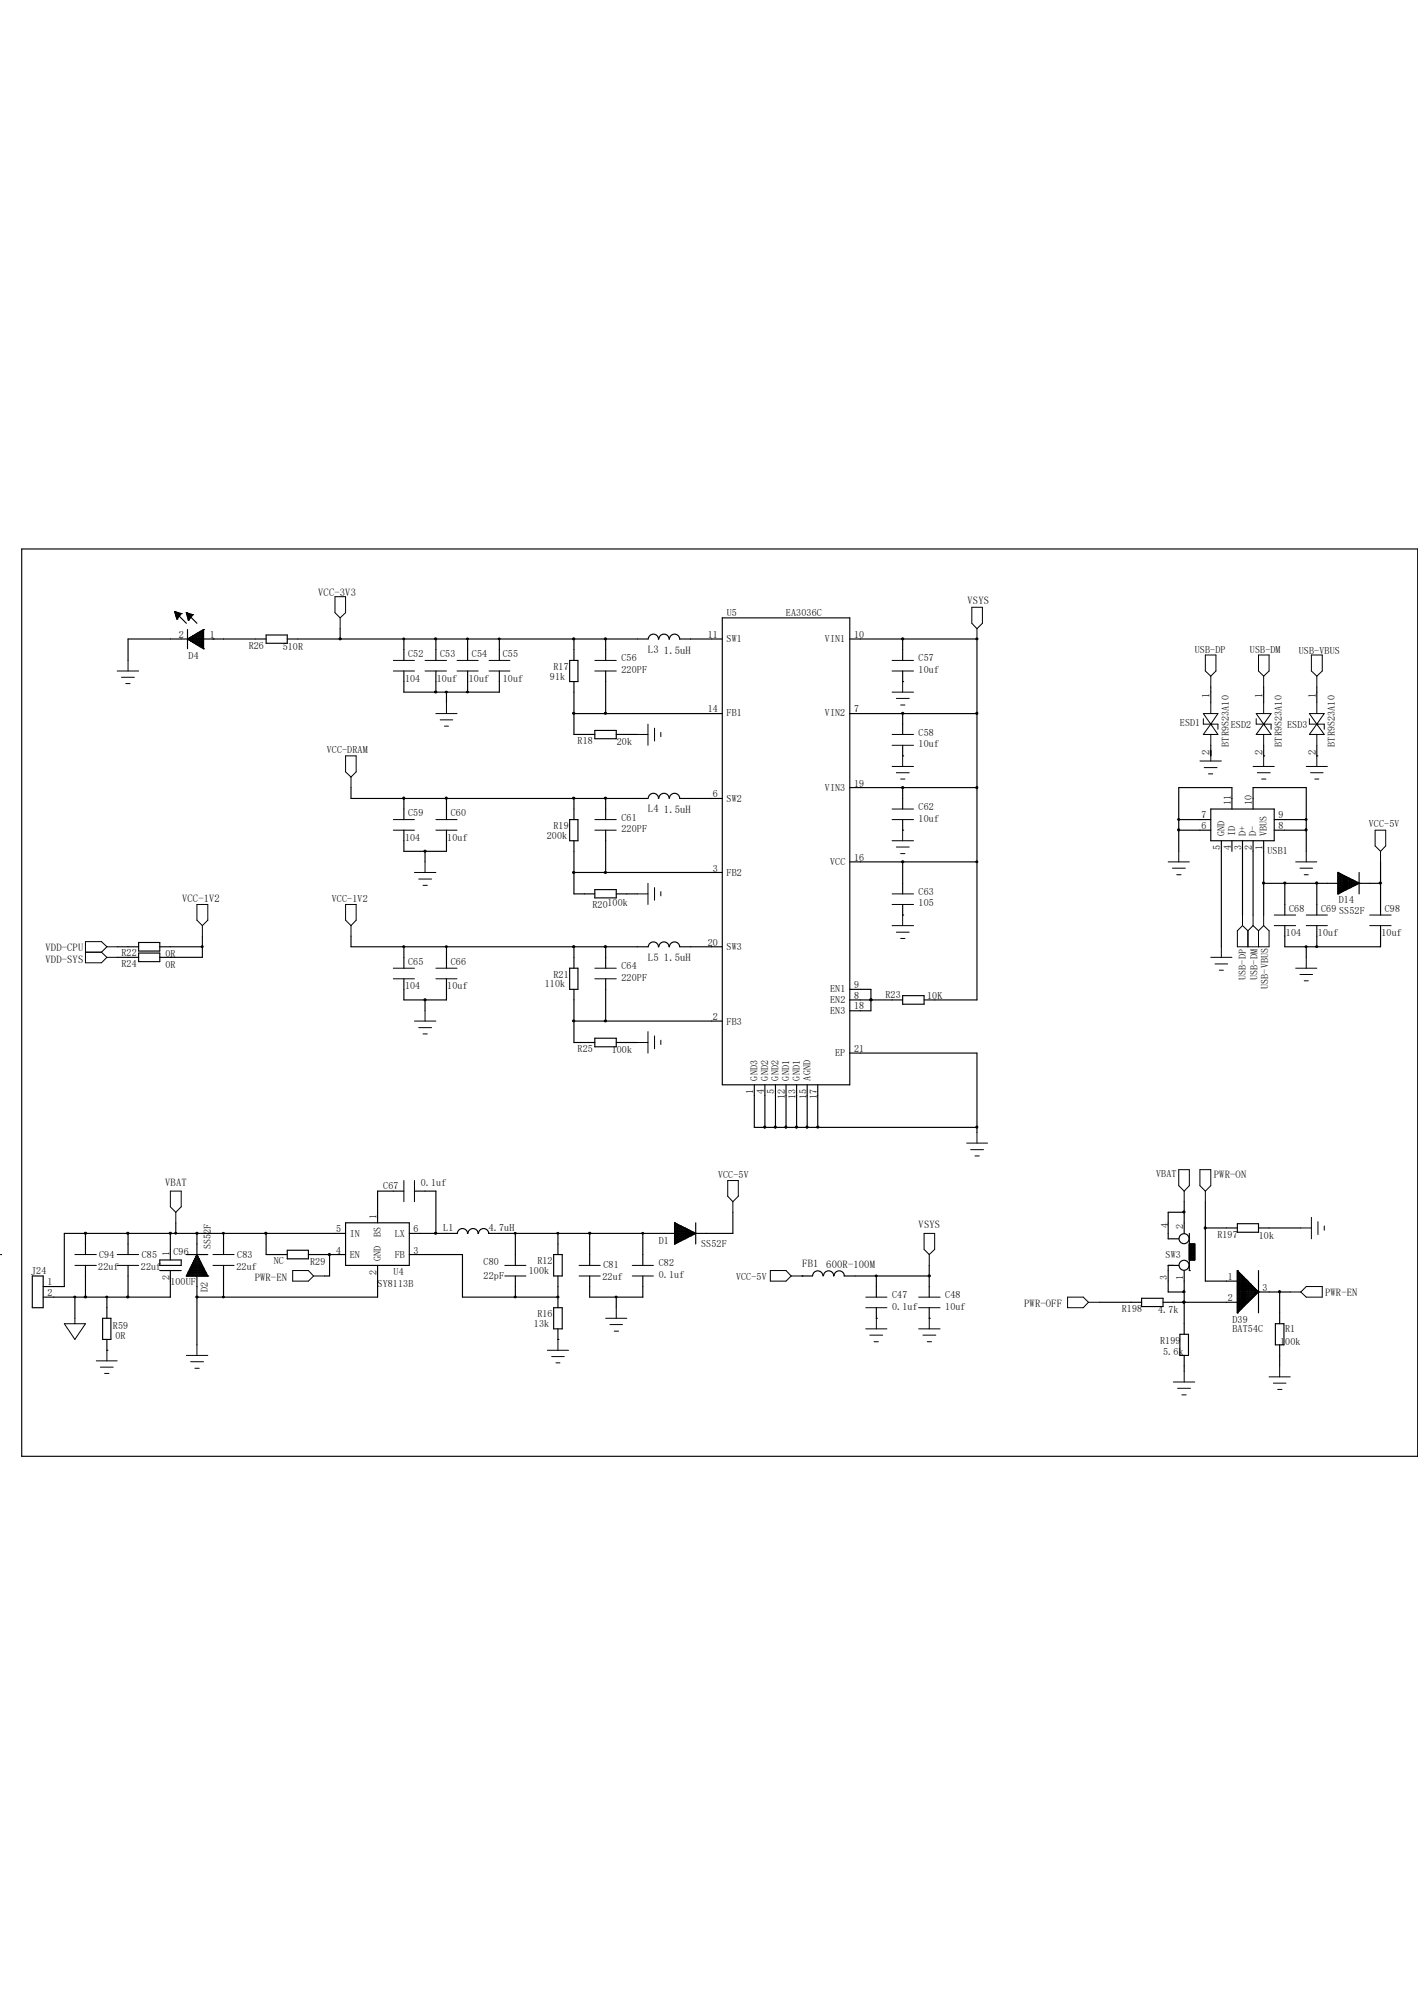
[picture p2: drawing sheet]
<svg xmlns="http://www.w3.org/2000/svg" width="210mm" height="297mm" viewBox="0 0 210 297" stroke-linecap="round" stroke-linejoin="round" font-family="sans-serif">
<g fill="none" stroke="#000" stroke-width=".17">
<path d="M3.2 81.3h206.8v134.4h-206.8zM25.9 90.6h.1M25.9 90.6l.9 .3M25.9 90.6l.3 1.1M25.9 90.8h.4v.7M26 90.9h.8M26 91.1h.7M26 90.6v.6h.6M26 90.8l1.6 1.5M26.1 91.4h.4M26.1 91.5h.2M26.2 91.7h.1"/>
<path d="M26.2 90.7v1M26.3 91.5l-.1 .2M26.5 90.8v.5M26.7 90.9v.2M26.8 90.9h.1M26.8 90.9l-.5 .6M27.6 90.8h.1M27.6 90.8l1.6 1.5M27.6 90.8l.9 .3M27.6 90.8l.3 1.1M27.6 90.9h.5v.8M27.6 91.1h.9"/>
<path d="M27.7 91.2h.7M27.8 94.7h.1M27.8 90.8v.6h.5M27.8 93.3v2.8M27.8 94.7l2.3 1.4M27.8 91.5h.4M27.9 91.7h.2M27.9 91.9h.1M27.9 90.9v1M27.9 94.6v.2M28 94.8h2.1M28 94.5h2.1"/>
<path d="M28.1 94.5v.4M28.1 91.7l-.2 .2M28.2 91v.5M28.2 94.4v.6M28.3 95h1.8M28.3 94.4h1.8M28.4 91v.2M28.4 94.3v.7M28.5 91.1h.1M28.5 91.1l-.4 .6M28.7 94.1v1.1M28.8 95.3h1.3"/>
<path d="M28.8 94.1h1.3M28.9 94v1.3M29 93.9v1.5M29 95.5h1.1M29.1 93.9h1M29.2 93.8v1.7M29.5 93.6v2.1M29.6 95.8h.5M29.8 93.4v2.5M29.8 95.9h.3M29.9 93.4h.2M30 93.3v2.7"/>
<path d="M30.1 96.1h.1M30.1 93.3h.1M30.1 93.3v2.8M30.1 93.7h-.8v1.9h.8M30.1 94.2h-1.6v1h1.6M30.1 93.6h-.5v2.2M30.1 93.3l-2.3 1.4M39.4 94.7h-20.4v3.1M39.4 94.1h3.1v1.2h-3.1zM42.5 94.7h53.5M50.4 93.1v1.6M59.8 99.4v3.1h14.2v-3.1"/>
<path d="M59.8 94.7v3.1M64.6 94.7v3.1M64.6 99.4v3.1M69.3 94.7v3.1M69.3 99.4v3.1M74 94.7v3.1M84.4 97.8h1.2v3.2h-1.2zM85 94.7v3.1M89.7 94.7v3.1M89.7 99.4v6.3M96 94.7a.74 .74 0 0 1 .8-.8 .74 .74 0 0 1 .7 .8M97.6 94.7a.76 .76 0 0 1 .8-.8 .76 .76 0 0 1 .7 .8"/>
<path d="M99.1 94.7a.76 .76 0 0 1 .8-.8 .76 .76 0 0 1 .8 .8M100.7 94.7h6.3M107 91.5h18.9v69.2h-18.9zM125.9 94.7h18.8M133.7 94.7v3.1M133.7 99.4v1.6M144.7 94.7h.1M144.7 94.7v53.4h-7.8M52 116.7v1.6h44M59.8 118.3v3.1M66.1 102.5v1.6M66.1 118.3v3.1"/>
<path d="M85 105.7h22M85 101v7.8h3.1M85 118.3v3.1M88.1 108.2h3.2v1.2h-3.2zM89.7 118.3v3.1M91.3 108.8h3.1M96 118.2a.74 .74 0 0 1 .8-.7 .74 .74 0 0 1 .7 .8M97.6 118.2a.76 .76 0 0 1 .8-.7 .76 .76 0 0 1 .7 .8M99.1 118.2a.76 .76 0 0 1 .8-.7 .76 .76 0 0 1 .8 .8M100.7 118.3h6.3M125.9 105.7h18.8M125.9 116.7h18.8"/>
<path d="M133.7 101h.1M133.7 112h.1M133.7 105.7v3.1M133.7 110.4v1.6M133.7 116.7v3.1M179.3 119.8h9.4v4.7h-9.4zM179.3 101.8v2.3M179.3 110.4v1.6M182.5 119.8v-3.1h-7.9v9.4M185.6 119.8v-3.1h7.9v9.4M187.2 112h.1M187.2 101.8v2.3"/>
<path d="M187.2 110.4v1.6M195 112h.1M195 101.8v2.3M195 110.4v1.6M20.5 139.6h3.2v1.3h-3.2zM30 138.7v3.1h-6.3M52 138.7v1.6h44M59.8 123v3.1h6.3v-3.1M62.9 126.1v1.6M84.4 121.4h1.2v3.1h-1.2zM85 129.2h22M85 124.5v7.9h3.1"/>
<path d="M88.1 131.8h3.2v1.2h-3.2zM89.7 123v6.2M91.3 132.4h3.1M125.9 127.7h18.8M133.7 123h.1M133.7 135.6h.1M133.7 121.4v1.6M133.7 127.7v4.7M133.7 134v1.6M174.6 121.4h4.7M174.6 123h4.7M180.9 124.5v15.8"/>
<path d="M182.5 124.5v1.6M184 124.5v11.1M185.6 124.5v11.1M187.2 124.5v11.1M187.2 130.9h17.3M188.7 121.4h4.8M188.7 123h4.8M190.3 137.1v3.2h14.2v-3.2M190.3 130.9v4.7M195 130.9v4.7M195 137.1v3.2M198.2 132.4h.1"/>
<path d="M198.2 129.2h.1M198.2 129.9h1.2v1.9h-1.2M198.2 129.2l3.1 1.7M198.2 129.2v3.2M198.2 129.4h.3v2.8h-.3M198.2 129.6h.6v2.5h-.6M198.2 129.8h.9v2.1h-.9M198.2 130h1.6v1.6h-1.6M198.2 130.2h1.9v1.3h-1.9M198.2 130.5h2.5v.6h-2.5M198.2 130.7h2.8M198.2 130.3h2.2"/>
<path d="M198.3 129.4v2.9M198.6 129.5v2.7M199 129.7v2.3M199.3 129.8v2M199.6 130v1.7M199.9 130.1v1.4M200.2 130.3v1.1M200.4 130.3v1h-2.2M200.5 130.5v.7M200.8 130.6v.5M201 130.7v.3h-2.8M201.2 130.8v.1"/>
<path d="M201.3 130.9h.1M201.3 130.9l-3.1 1.5M201.3 129.2v3.2M204.5 127.7v7.9M17.4 140.3h3.1M17.4 141.8h3.1M20.5 141.2h3.2v1.3h-3.2zM23.7 140.3h6.3M59.8 145v3.1h6.3v-3.1M59.8 140.3v3.1M62.9 148.1v1.6M66.1 140.3v3.1"/>
<path d="M84.4 143.4h1.2v3.2h-1.2zM85 151.3h22M85 140.3v3.1M85 146.6v7.8h3.1M88.1 153.8h3.2v1.3h-3.2zM89.7 140.3v3.1M89.7 145v6.3M91.3 154.4h3.1M97.5 140.3a.76 .76 0 0 0-.7-.8 .76 .76 0 0 0-.8 .8M99.1 140.3a.76 .76 0 0 0-.8-.8 .76 .76 0 0 0-.7 .8M100.7 140.3a.76 .76 0 0 0-.8-.8 .76 .76 0 0 0-.8 .8M100.7 140.3h6.3"/>
<path d="M125.9 148.1h7.8M125.9 146.6h3.1v3.1h-3.1M125.9 156h18.8v11.8M129 148.1h.1M133.7 147.5h3.2v1.3h-3.2zM193.5 140.3v1.5M59.8 176.4h-3.9v4.7M61.4 176.4h3.2v6.3M108.5 179.6v3.1h-36.1M111.7 160.7v6.3h33M113.3 160.7v6.3M114.9 160.7v6.3"/>
<path d="M116.4 160.7v6.3M118 160.7v6.3M119.5 167h.1M119.5 160.7v6.3M121.1 160.7v6.3M175.4 178v4.7M175.4 179.6h-2.4v3.9h1.6M178.5 178v11.8h6.3v3.1h-12.5M.1 185.8h.1M4.8 189h1.6v4.7h-1.6zM11.1 192.2v3.1M12.7 192.2h.1"/>
<path d="M12.7 182.7v3.1M12.7 187.5v4.7M15.2 195.3h1.2v3.1h-1.2zM15.8 192.2v3.1M15.8 198.4v1.6M19 182.7v3.1M19 187.5v4.7M23.7 186.6h3.1v.9h-3.1zM23.7 188.2h3.1M25.2 188.2v4h-18.8M25.2 182.7v3.9M26 181.1v1.6"/>
<path d="M27.6 189h.1M27.6 189h3.2M27.6 185.8h3.2M27.7 188.8h2.9M27.8 188.6v.4M27.8 188.7h2.8v.3M27.9 188.5h2.6M27.9 188.3v.7M27.9 188.4h2.5v.6M28 188.2h2.3M28.1 188v1M28.1 188.1h2.2v.9"/>
<path d="M28.2 187.9h2M28.2 187.7h1.9v1.3M28.2 187.7v1.3M28.3 187.6h1.7M28.4 187.4v1.6M28.4 187.5h1.6v1.5M28.5 187.3h1.4M28.5 187.1v1.9M28.5 187.1h1.3v1.9M28.7 186.9h1M28.7 186.7v2.3M28.7 186.8h.9v2.2"/>
<path d="M28.8 186.6h.7M28.9 186.4v2.6M28.9 186.5h.6v2.5M29 186.4h.4M29 186.1v2.9M29 186.2h.3v2.8M29.1 186h.2M29.2 185.8h.1M29.2 182.7v16.5M29.2 185.8l-1.6 3.2M29.2 185.8l1.6 3.2M30.8 189h.1"/>
<path d="M33.1 182.7v3.1M33.1 187.5v4.7M39.4 182.7v3.1h3.1M42.5 185.2h3.2v1.3h-3.2zM45.7 185.8h5.5M48.8 185.8v3.2h-.8M51.2 182.7h-41.7v7.9h-3.1M51.2 181.1h9.4v6.4h-9.4zM55.9 187.5v4.7h-26.7M60.6 182.7h7.1M60.6 185.8h7.9v6.4h14.1M69.2 182.7h.1a.76 .76 0 0 0-.8-.7 .76 .76 0 0 0-.8 .7"/>
<path d="M70.8 182.7a.76 .76 0 0 0-.7-.7 .76 .76 0 0 0-.8 .7M72.3 182.7h.1a.76 .76 0 0 0-.8-.7 .76 .76 0 0 0-.7 .7M76.3 182.7v4.8M76.3 189v3.2M82 185.8h1.3v3.2h-1.3zM82 193.7h1.3v3.1h-1.3zM82.6 192.2h.1M82.6 198.4h.1M82.6 182.7v3.1M82.6 189v4.7M82.6 196.8v1.6M87.3 189v3.2h7.9v-3.2"/>
<path d="M87.3 182.7v4.8M91.3 192.2v1.5M95.2 182.7v4.8M99.9 184.3h.1M99.9 181.1h.1M99.9 181.3h.3v2.8h-.3M99.9 182.5h2.9M99.9 181.9h1.6v1.6h-1.6M99.9 181.1l3.1 1.6M99.9 181.1v3.2M99.9 181.5h.6v2.5h-.6M99.9 181.6h1v2.2h-1"/>
<path d="M99.9 181.8h1.3v1.8h-1.3M99.9 182.1h1.9v1.2h-1.9M99.9 182.4h2.5v.6h-2.5M99.9 182.2h2.3M100.1 181.2v3M100.4 181.4v2.6M100.7 181.5v2.4M101 181.7v2M101.3 181.9v1.7M101.6 182v1.4M101.9 182.2v1.1M102.1 182.2v1h-2.2"/>
<path d="M102.3 182.3v.8M102.6 182.5v.4M102.7 182.5v.4h-2.8M102.9 182.7v.1M103 182.7h.1M103 182.7l-3.1 1.6M103 181.1v3.2M118.8 189h.1M118.8 189h1.6M120.4 189a.76 .76 0 0 1 .7-.7 .76 .76 0 0 1 .8 .7M122 189a.74 .74 0 0 1 .7-.7 .74 .74 0 0 1 .7 .7M123.5 189a.74 .74 0 0 1 .8-.7 .74 .74 0 0 1 .7 .7"/>
<path d="M125.1 189h12.5M129.8 195.3h.1M129.8 189v3.2M129.8 193.7v1.6M137.6 195.3h.1M137.6 187.5v4.7M137.6 193.7v1.6M162.8 192.9h6.3M169.1 192.3h3.2v1.2h-3.2zM174.6 187.5h-1.6v3.9h2.4M174.8 197.7h1.2v3.1h-1.2zM175.4 192.9h.1"/>
<path d="M175.4 188.2v9.5M176.1 188.2h.1M176.1 185.8h.9M176.1 182.7v5.5M176.1 184.3h.9v2.3h-.9M176.1 186.5h.9M176.1 186.4h.9M176.1 186.2h.9M176.1 186h.9M176.1 185.7h.9M176.1 185.5h.9M176.1 185.4h.9"/>
<path d="M176.1 185.2h.9M176.1 185.1h.9M176.1 184.9h.9M176.1 184.8h.9M176.1 184.6h.9M176.1 184.4h.9M176.3 184.3v2.3M176.5 184.3v2.3M176.7 184.3v2.3M176.8 184.3v2.3M178.5 181.9h4.8M183.3 194.5h.1"/>
<path d="M183.3 188.2h.1M183.3 189h.7v4.7h-.7M183.3 181.3h3.1v1.2h-3.1zM183.3 188.2v6.3M183.3 188.2l3.1 3.2M183.3 188.4h.1v6h-.1M183.3 188.5h.3v5.7h-.3M183.3 188.7h.4v5.4h-.4M183.3 188.8h.6v5.1h-.6M183.3 189.1h.9v4.4h-.9M183.3 189.3h1v4.1h-1M183.3 189.5h1.2v3.8h-1.2"/>
<path d="M183.3 189.6h1.4v3.5h-1.4M183.3 189.9h1.7v2.9h-1.7M183.3 190.1h1.8v2.5h-1.8M183.3 190.2h2v2.2h-2M183.3 190.4h2.1v1.9h-2.1M183.3 190.6h2.3v1.6h-2.3M183.3 190.8h2.5v1.2h-2.5M183.3 190.9h2.6v.9h-2.6M183.3 191.1h2.8v.6h-2.8M183.3 191.2h2.9v.3h-2.9M183.3 191.4h7.8M186.4 191.4h.1"/>
<path d="M186.4 191.4l-3.1 3.1M186.4 188.2v6.3M186.4 181.9h6.3M188.9 196.1h1.3v3.1h-1.3zM189.5 191.4v4.7M189.5 199.2v3.2M15.8 200h.1M175.4 200.8v2.4"/>
<circle cx="175.4" cy="183.5" r=".74"/>
<circle cx="175.4" cy="187.4" r=".74"/>
</g>
<g fill="none" stroke="#000" stroke-width=".15">
<path d="M17.4 99.4h3.1M19 97.8v1.6M49.6 88.4h1.6v2.4l-.8 .7-.8-.7zM50.4 91.5v1.6M58.3 97.8h3.1M58.3 99.4h3.1M62.9 97.8h3.2M62.9 99.4h3.2M67.7 97.8h3.1M67.7 99.4h3.1M72.4 97.8h3.1M72.4 99.4h3.1"/>
<path d="M88.1 97.8h3.2M88.1 99.4h3.2M132.1 97.8h3.2M132.1 99.4h3.2M143.9 90h1.6v2.3l-.8 .8-.8-.8zM144.7 93.1v1.6M178.5 97h1.6v2.4l-.8 .8-.8-.8zM186.4 97h1.6v2.4l-.8 .8-.8-.8zM194.2 97h1.6v2.4l-.8 .8-.8-.8zM18 100.3h1.9M18.6 101.3h.7M51.2 112h1.5v2.3l-.7 .8-.8-.8z"/>
<path d="M52 115.1v1.6M64.6 105.7h3.1M65.2 106.6h1.9M65.8 107.6h.6M66.1 104.1v1.6M94.4 108.8h1.6M96 107.3v3.1M96.9 107.9v1.9M97.9 108.5v.6M132.1 108.8h3.2M132.1 110.4h3.2M132.1 119.8h3.2"/>
<path d="M132.1 102.5h3.2M132.1 113.5h3.2M132.8 103.5h1.9M132.8 114.5h1.9M133.4 104.4h.6M133.4 115.4h.6M133.7 101v1.5M133.7 112v1.5M177.7 112.7h3.2M178.2 106.5v.8h2.2v.7M178.2 105.7h2.2l-1.1 1.6zM178.4 113.7h1.9"/>
<path d="M179 114.6h.6M179.3 107.3h.1M179.3 107.3l1.1 1.5h-2.2zM179.3 100.2v1.6M179.3 104.1v1.6M179.3 108.8v1.6M179.3 111.2v1.5M185.6 113.5h3.1M186.1 106.5v.8h2.2v.7M186.1 105.7h2.2l-1.1 1.6zM186.2 114.5h1.9M186.9 115.4h.6"/>
<path d="M187.2 107.3h.1M187.2 107.3l1.1 1.5h-2.2zM187.2 100.2v1.6M187.2 104.1v1.6M187.2 108.8v1.6M187.2 112v1.5M193.5 113.5h3.1M193.9 106.5v.8h2.2v.7M193.9 105.7h2.2l-1.1 1.6zM194.1 114.5h1.9M194.7 115.4h.6M195 107.3h.1"/>
<path d="M195 107.3l1.1 1.5h-2.2zM195 100.2v1.6M195 104.1v1.6M195 108.8v1.6M195 112v1.5M29.2 134h1.6v2.3l-.8 .8-.8-.8zM30 137.1v1.6M51.2 134h1.5v2.3l-.7 .8-.8-.8zM52 137.1v1.6M58.3 121.4h3.1M58.3 123h3.1M61.4 129.2h3.2"/>
<path d="M62 130.2h1.9M62.7 131.1h.6M62.9 127.7v1.5M64.6 121.4h3.1M64.6 123h3.1M88.1 121.4h3.2M88.1 123h3.2M94.4 132.4h1.6M96 130.9v3.1M96.9 131.5v1.8M97.9 132.1v.6M132.1 121.4h3.2"/>
<path d="M132.1 132.4h3.2M132.1 134h3.2M132.1 137.1h3.2M132.1 124.5h3.2M132.8 125.5h1.9M132.8 138.1h1.9M133.4 126.4h.6M133.4 139h.6M133.7 123v1.5M133.7 135.6v1.5M173 127.7h3.1M173.7 128.6h1.9"/>
<path d="M174.3 129.6h.6M174.6 126.1v1.6M184 137.1l-.7 .8v2.4h4.7v-2.4l-.8-.8M184 135.6v1.5M184 137.1l.8 .8M184.8 137.9v2.4M185.6 135.6v1.5M185.6 137.1l.8 .8M185.6 137.1l-.8 .8M186.4 137.9v2.4M187.2 135.6v1.5M187.2 137.1l-.8 .8"/>
<path d="M188.7 135.6h3.2M188.7 137.1h3.2M191.9 127.7h3.1M192.5 128.6h1.9M193.2 129.6h.6M193.5 135.6h3.1M193.5 137.1h3.1M193.5 126.1v1.6M202.9 135.6h3.1M202.9 137.1h3.1M203.7 123h1.5v2.3l-.7 .8-.8-.8zM204.5 126.1v1.6"/>
<path d="M12.7 141.1h2.3M15 141.1l.8 .7M15.8 140.3h1.6M15.8 140.3l-.8 .8M15.8 140.3l-.8-.8h-2.3v3.1h2.3l.8-.8M15.8 141.8h1.6M58.3 143.4h3.1M58.3 145h3.1M61.4 151.3h3.2M62 152.2h1.9M62.7 153.2h.6M62.9 149.7v1.6"/>
<path d="M64.6 143.4h3.1M64.6 145h3.1M88.1 143.4h3.2M88.1 145h3.2M94.4 154.4h1.6M96 152.8v3.2M96.9 153.5v1.9M97.9 154.1v.6M179.3 141.8h3.2M180 142.8h1.8M180.6 143.7h.6M180.9 140.3v1.5"/>
<path d="M191.9 143.4h3.1M192.5 144.4h1.9M193.2 145.3h.6M193.5 141.8v1.6M25.2 176.4h1.6v2.4l-.8 .8-.8-.8zM26 179.6v1.5M59.8 174.9v3.1M61.4 174.9v3.1M107.8 174.9h1.5v2.3l-.8 .8-.7-.8zM108.5 178v1.6M143.2 169.3h3.1M143.8 170.3h1.9"/>
<path d="M144.4 171.2h.6M144.7 167.8v1.5M174.6 173.3h1.5v2.3l-.7 .8-.8-.8zM175.4 176.4v1.6M177.7 173.3h1.6v2.3l-.8 .8-.8-.8zM178.5 176.4v1.6M9.5 196.1h3.2l-1.6 2.3zM11.1 187.5h3.2M11.1 185.8h3.2M11.1 195.3v.8M17.4 187.5h3.1M17.4 185.8h3.1"/>
<path d="M29.2 199.2v1.6M31.5 187.5h3.2M31.5 185.8h3.2M43.3 188.2h2.4l.7 .8-.7 .8h-2.4zM46.4 189h1.6M74.8 187.5h3.1M74.8 189h3.1M82.6 198.4v1.6M85.8 187.5h3.1M85.8 189h3.1M89.7 195.3h3.1M90.3 196.2h1.9"/>
<path d="M91 197.2h.6M91.3 193.7v1.6M93.6 187.5h3.2M93.6 189h3.2M114.1 188.2h2.3l.8 .8-.8 .8h-2.3zM117.2 189h1.6M128.2 192.2h3.2M128.2 193.7h3.2M128.2 196.8h3.2M128.8 197.8h1.9M129.5 198.8h.6M129.8 195.3v1.5"/>
<path d="M136.1 192.2h3.1M136.1 193.7h3.1M136.1 196.8h3.1M136.7 197.8h1.9M136.9 182.7h1.5v2.4l-.8 .7-.7-.7zM137.3 198.8h.7M137.6 185.8v1.7M137.6 195.3v1.5M158.1 192.2h2.3l.8 .7-.8 .8h-2.3zM161.2 192.9h1.6M191.1 191.4h1.6M192.7 191.4l.8-.8h2.3v1.6h-2.3z"/>
<path d="M192.7 181.9h1.5M194.2 180.3v3.2M195.2 181v1.9M196.1 181.6v.6M14.3 201.6h3.1M14.9 202.5h1.9M15.5 203.5h.6M15.8 200v1.6M27.6 200.8h3.2M28.2 201.7h1.9M28.9 202.7h.6M81.1 200h3.1"/>
<path d="M81.7 201h1.9M82.3 201.9h.6M173.8 204.7h3.2M174.4 205.7h1.9M175 206.6h.7M175.4 203.2v1.5M188 204h3.1M188.6 204.9h1.9M189.2 205.8h.7M189.5 202.4v1.6"/>
</g>
<g fill="#000" stroke="#000" stroke-width=".15">
<path d="M50.3 94.5h.2v.2h-.2z" fill-rule="evenodd"/>
<path d="M59.7 94.5h.2v.2h-.2z" fill-rule="evenodd"/>
<path d="M64.4 94.5h.2v.2h-.2z" fill-rule="evenodd"/>
<path d="M69.1 94.5h.2v.2h-.2z" fill-rule="evenodd"/>
<path d="M73.8 94.5h.2v.2h-.2z" fill-rule="evenodd"/>
<path d="M84.8 94.5h.3v.2h-.3z" fill-rule="evenodd"/>
<path d="M89.5 94.5h.3v.2h-.3z" fill-rule="evenodd"/>
<path d="M133.6 94.5h.2v.2h-.2z" fill-rule="evenodd"/>
<path d="M144.6 94.5h.2v.2h-.2z" fill-rule="evenodd"/>
<path d="M64.4 102.4h.2v.2h-.2z" fill-rule="evenodd"/>
<path d="M66 102.4h.2v.2h-.2z" fill-rule="evenodd"/>
<path d="M69.1 102.4h.2v.2h-.2z" fill-rule="evenodd"/>
<path d="M84.8 105.6h.3v.2h-.3z" fill-rule="evenodd"/>
<path d="M84.8 118.1h.3v.2h-.3z" fill-rule="evenodd"/>
<path d="M89.5 105.6h.3v.2h-.3z" fill-rule="evenodd"/>
<path d="M89.5 118.1h.3v.2h-.3z" fill-rule="evenodd"/>
<path d="M133.6 105.6h.2v.2h-.2z" fill-rule="evenodd"/>
<path d="M133.6 116.6h.2v.2h-.2z" fill-rule="evenodd"/>
<path d="M62.8 126h.3v.2h-.3z" fill-rule="evenodd"/>
<path d="M84.8 129.1h.3v.2h-.3z" fill-rule="evenodd"/>
<path d="M89.5 129.1h.3v.2h-.3z" fill-rule="evenodd"/>
<path d="M133.6 127.6h.2v.2h-.2z" fill-rule="evenodd"/>
<path d="M144.6 127.6h.2v.1h-.2z" fill-rule="evenodd"/>
<path d="M174.5 121.3h.2v.2h-.2z" fill-rule="evenodd"/>
<path d="M190.2 130.7h.2v.2h-.2z" fill-rule="evenodd"/>
<path d="M193.3 121.3h.2v.2h-.2z" fill-rule="evenodd"/>
<path d="M204.3 130.7h.2v.2h-.2z" fill-rule="evenodd"/>
<path d="M29.8 140.1h.3v.2h-.3z" fill-rule="evenodd"/>
<path d="M59.7 140.1h.2v.2h-.2z" fill-rule="evenodd"/>
<path d="M62.8 148h.3v.2h-.3z" fill-rule="evenodd"/>
<path d="M66 140.1h.2v.2h-.2z" fill-rule="evenodd"/>
<path d="M84.8 140.1h.3v.2h-.3z" fill-rule="evenodd"/>
<path d="M84.8 151.1h.3v.2h-.3z" fill-rule="evenodd"/>
<path d="M89.5 140.1h.3v.2h-.3z" fill-rule="evenodd"/>
<path d="M89.5 151.1h.3v.2h-.3z" fill-rule="evenodd"/>
<path d="M128.9 148h.2v.2h-.2z" fill-rule="evenodd"/>
<path d="M128.9 148h.2v.2h-.2z" fill-rule="evenodd"/>
<path d="M193.3 140.1h.2v.2h-.2z" fill-rule="evenodd"/>
<path d="M194.9 140.1h.2v.2h-.2z" fill-rule="evenodd"/>
<path d="M121 166.9h.2v.2h-.2z" fill-rule="evenodd"/>
<path d="M175.2 179.4h.3v.2h-.3z" fill-rule="evenodd"/>
<path d="M11 192h.2v.2h-.2z" fill-rule="evenodd"/>
<path d="M12.5 192h.3v.2h-.3z" fill-rule="evenodd"/>
<path d="M12.5 182.6h.3v.2h-.3z" fill-rule="evenodd"/>
<path d="M15.7 192h.2v.2h-.2z" fill-rule="evenodd"/>
<path d="M18.8 182.6h.2v.2h-.2z" fill-rule="evenodd"/>
<path d="M18.8 192h.2v.2h-.2z" fill-rule="evenodd"/>
<path d="M25.1 182.6h.3v.2h-.3z" fill-rule="evenodd"/>
<path d="M25.9 182.6h.2v.2h-.2z" fill-rule="evenodd"/>
<path d="M29 182.6h.3v.2h-.3z" fill-rule="evenodd"/>
<path d="M29 192h.3v.2h-.3z" fill-rule="evenodd"/>
<path d="M33 182.6h.2v.2h-.2z" fill-rule="evenodd"/>
<path d="M33 192h.2v.2h-.2z" fill-rule="evenodd"/>
<path d="M39.2 182.6h.3v.2h-.3z" fill-rule="evenodd"/>
<path d="M64.4 182.6h.2v.2h-.2z" fill-rule="evenodd"/>
<path d="M76.2 182.6h.2v.2h-.2z" fill-rule="evenodd"/>
<path d="M76.2 192h.2v.2h-.2z" fill-rule="evenodd"/>
<path d="M82.5 192h.2v.2h-.2z" fill-rule="evenodd"/>
<path d="M82.5 182.6h.2v.2h-.2z" fill-rule="evenodd"/>
<path d="M87.2 182.6h.3v.2h-.3z" fill-rule="evenodd"/>
<path d="M91.1 192h.3v.2h-.3z" fill-rule="evenodd"/>
<path d="M95.1 182.6h.2v.2h-.2z" fill-rule="evenodd"/>
<path d="M129.7 188.9h.2v.2h-.2z" fill-rule="evenodd"/>
<path d="M137.5 188.9h.2v.2h-.2z" fill-rule="evenodd"/>
<path d="M175.2 192.8h.3v.2h-.3z" fill-rule="evenodd"/>
<path d="M175.2 192.8h.3v.2h-.3z" fill-rule="evenodd"/>
<path d="M175.2 191.2h.3v.3h-.3z" fill-rule="evenodd"/>
<circle cx="59.8" cy="118.2" r=".16"/>
<circle cx="66.1" cy="118.2" r=".16"/>
<circle cx="144.7" cy="105.7" r=".16"/>
<circle cx="144.7" cy="116.7" r=".16"/>
<circle cx="174.6" cy="122.9" r=".16"/>
<circle cx="187.1" cy="130.8" r=".16"/>
<circle cx="193.4" cy="122.9" r=".16"/>
<circle cx="195" cy="130.8" r=".16"/>
<circle cx="113.3" cy="167" r=".16"/>
<circle cx="114.8" cy="167" r=".16"/>
<circle cx="116.4" cy="167" r=".16"/>
<circle cx="118" cy="167" r=".16"/>
<circle cx="119.5" cy="167" r=".16"/>
<circle cx="144.7" cy="167" r=".16"/>
<circle cx="48.8" cy="185.8" r=".16"/>
<circle cx="178.5" cy="181.9" r=".16"/>
<circle cx="189.5" cy="191.3" r=".16"/>
</g>
<g font-size="1.6">
<text x="47.1" y="88.3">VCC-3V3</text>
<text x="143.3" y="89.5">VSYS</text>
<text x="96" y="96.7">L3</text>
<text x="98.3" y="96.8">1.5uH</text>
<text x="179.2" y="103.5" transform="rotate(-90 179.2 103.5)">1</text>
<text x="187" y="103.5" transform="rotate(-90 187 103.5)">1</text>
<text x="194.9" y="103.5" transform="rotate(-90 194.9 103.5)">1</text>
<text x="179.2" y="111.8" transform="rotate(-90 179.2 111.8)">2</text>
<text x="187" y="111.8" transform="rotate(-90 187 111.8)">2</text>
<text x="194.9" y="111.8" transform="rotate(-90 194.9 111.8)">2</text>
<text x="96" y="120.3">L4</text>
<text x="98.3" y="120.4">1.5uH</text>
<text x="27" y="133.6">VCC-1V2</text>
<text x="6.7" y="140.9">VDD-CPU</text>
<text x="6.7" y="142.6">VDD-SYS</text>
<text x="96" y="142.3">L5</text>
<text x="98.3" y="142.4">1.5uH</text>
<text x="24.5" y="175.6">VBAT</text>
<text x="179.8" y="174.5">PWR-ON</text>
<text x="136.1" y="181.9">VSYS</text>
<text x="37.7" y="189.8">PWR-EN</text>
<text x="118.8" y="187.7">FB1</text>
<text x="122.4" y="187.8">600R-100M</text>
<text x="196.3" y="192">PWR-EN</text>
<text x="151.7" y="193.5">PWR-OFF</text>
</g>
<g font-size="1.5">
<text x="26.5" y="94.4">2</text>
<text x="31.1" y="94.4">1</text>
<text x="104.8" y="94.5">11</text>
<text x="107.6" y="95.2">SW1</text>
<text x="107.7" y="91.2">U5</text>
<text x="116.4" y="91.2">EA3036C</text>
<text x="122.2" y="95.2">VIN1</text>
<text x="126.5" y="94.5">10</text>
<text x="27.9" y="97.7">D4</text>
<text x="36.8" y="96.1">R26</text>
<text x="41.9" y="96.2">510R</text>
<text x="60" y="101">104</text>
<text x="60.5" y="97.4">C52</text>
<text x="64.7" y="101">10uf</text>
<text x="65.2" y="97.4">C53</text>
<text x="69.4" y="101">10uf</text>
<text x="69.9" y="97.4">C54</text>
<text x="74.5" y="97.4">C55</text>
<text x="74.5" y="101">10uf</text>
<text x="81.4" y="100.7">91k</text>
<text x="82" y="99.2">R17</text>
<text x="92" y="98">C56</text>
<text x="92" y="99.7">220PF</text>
<text x="136.1" y="98">C57</text>
<text x="136.1" y="99.7">10uf</text>
<text x="177" y="96.7">USB-DP</text>
<text x="185.1" y="96.7">USB-DM</text>
<text x="192.4" y="96.9">USB-VBUS</text>
<text x="104.8" y="105.5">14</text>
<text x="107.6" y="106.1">FB1</text>
<text x="122.2" y="106.1">VIN2</text>
<text x="126.5" y="105.5">7</text>
<text x="174.8" y="107.6">ESD1</text>
<text x="182.3" y="107.9">ESD2</text>
<text x="190.6" y="107.9">ESD3</text>
<text x="48.4" y="111.5">VCC-DRAM</text>
<text x="85.6" y="110.3">R18</text>
<text x="91.4" y="110.4">20k</text>
<text x="136.1" y="109">C58</text>
<text x="136.1" y="110.7">10uf</text>
<text x="182" y="110.6" transform="rotate(-90 182 110.6)">BTR9S23A10</text>
<text x="189.9" y="110.6" transform="rotate(-90 189.9 110.6)">BTR9S23A10</text>
<text x="197.7" y="110.6" transform="rotate(-90 197.7 110.6)">BTR9S23A10</text>
<text x="105.6" y="118.1">6</text>
<text x="107.6" y="118.7">SW2</text>
<text x="122.2" y="117.2">VIN3</text>
<text x="126.5" y="116.5">19</text>
<text x="136.1" y="120">C62</text>
<text x="182.3" y="119.2" transform="rotate(-90 182.3 119.2)">11</text>
<text x="185.4" y="119.2" transform="rotate(-90 185.4 119.2)">10</text>
<text x="60" y="124.5">104</text>
<text x="60.5" y="120.9">C59</text>
<text x="66.3" y="124.5">10uf</text>
<text x="66.8" y="120.9">C60</text>
<text x="81" y="124.2">200k</text>
<text x="82" y="122.9">R19</text>
<text x="92" y="121.6">C61</text>
<text x="92" y="123.3">220PF</text>
<text x="136.1" y="121.7">10uf</text>
<text x="177.9" y="122.8">6</text>
<text x="177.9" y="121.2">7</text>
<text x="180.7" y="125.9" transform="rotate(-90 180.7 125.9)">5</text>
<text x="181.4" y="123.9" transform="rotate(-90 181.4 123.9)">GND</text>
<text x="182.3" y="125.9" transform="rotate(-90 182.3 125.9)">4</text>
<text x="182.9" y="123.9" transform="rotate(-90 182.9 123.9)">ID</text>
<text x="183.9" y="125.9" transform="rotate(-90 183.9 125.9)">3</text>
<text x="184.5" y="123.9" transform="rotate(-90 184.5 123.9)">D+</text>
<text x="185.4" y="125.9" transform="rotate(-90 185.4 125.9)">2</text>
<text x="186.1" y="123.9" transform="rotate(-90 186.1 123.9)">D-</text>
<text x="187" y="125.9" transform="rotate(-90 187 125.9)">1</text>
<text x="187.6" y="123.9" transform="rotate(-90 187.6 123.9)">VBUS</text>
<text x="189.4" y="122.8">8</text>
<text x="189.4" y="121.2">9</text>
<text x="202.7" y="122.5">VCC-5V</text>
<text x="105.6" y="129.1">3</text>
<text x="107.6" y="129.8">FB2</text>
<text x="122.9" y="128.2">VCC</text>
<text x="126.5" y="127.6">16</text>
<text x="187.7" y="126.6">USB1</text>
<text x="49.1" y="133.6">VCC-1V2</text>
<text x="87.8" y="134.5">R20100k</text>
<text x="136.1" y="132.5">C63</text>
<text x="136.1" y="134.3">105</text>
<text x="190.9" y="135.1">C68</text>
<text x="195.7" y="135.1">C69 SS52F</text>
<text x="198.3" y="133.8">D14</text>
<text x="205.1" y="135.1">C98</text>
<text x="18" y="141.7">R22</text>
<text x="18" y="143.3">R24</text>
<text x="24.5" y="141.8">0R</text>
<text x="24.5" y="143.4">0R</text>
<text x="60.5" y="142.9">C65</text>
<text x="66.8" y="142.9">C66</text>
<text x="92" y="143.6">C64</text>
<text x="104.8" y="140.1">20</text>
<text x="107.6" y="140.8">SW3</text>
<text x="190.5" y="138.7">104</text>
<text x="195.2" y="138.7">10uf</text>
<text x="204.6" y="138.7">10uf</text>
<text x="60" y="146.6">104</text>
<text x="66.3" y="146.6">10uf</text>
<text x="80.7" y="146.2">110k</text>
<text x="82" y="144.8">R21</text>
<text x="92" y="145.3">220PF</text>
<text x="122.9" y="148.6">EN2</text>
<text x="122.9" y="147">EN1</text>
<text x="126.5" y="148">8</text>
<text x="126.5" y="146.4">9</text>
<text x="126.5" y="149.5">18</text>
<text x="131.1" y="147.8">R23</text>
<text x="137.3" y="148">10K</text>
<text x="184.5" y="145.2" transform="rotate(-90 184.5 145.2)">USB-DP</text>
<text x="186.2" y="145.2" transform="rotate(-90 186.2 145.2)">USB-DM</text>
<text x="187.8" y="146.5" transform="rotate(-90 187.8 146.5)">USB-VBUS</text>
<text x="85.6" y="155.8">R25</text>
<text x="90.6" y="156">100k</text>
<text x="105.6" y="151.1">2</text>
<text x="107.6" y="151.8">FB3</text>
<text x="122.9" y="150.2">EN3</text>
<text x="126.5" y="155.8">21</text>
<text x="112.2" y="160.1" transform="rotate(-90 112.2 160.1)">GND3</text>
<text x="113.7" y="160.1" transform="rotate(-90 113.7 160.1)">GND2</text>
<text x="115.3" y="160.1" transform="rotate(-90 115.3 160.1)">GND2</text>
<text x="116.9" y="160.1" transform="rotate(-90 116.9 160.1)">GND1</text>
<text x="118.4" y="160.1" transform="rotate(-90 118.4 160.1)">GND1</text>
<text x="120.1" y="160.1" transform="rotate(-90 120.1 160.1)">AGND</text>
<text x="123.7" y="156.5">EP</text>
<text x="111.5" y="162.1" transform="rotate(-90 111.5 162.1)">1</text>
<text x="113.1" y="162.1" transform="rotate(-90 113.1 162.1)">4</text>
<text x="114.7" y="162.1" transform="rotate(-90 114.7 162.1)">5</text>
<text x="116.2" y="162.9" transform="rotate(-90 116.2 162.9)">12</text>
<text x="117.8" y="162.9" transform="rotate(-90 117.8 162.9)">13</text>
<text x="119.4" y="162.9" transform="rotate(-90 119.4 162.9)">15</text>
<text x="121" y="162.9" transform="rotate(-90 121 162.9)">17</text>
<text x="56.8" y="176.1">C67</text>
<text x="62.3" y="175.6">0.1uf</text>
<text x="106.3" y="174.5">VCC-5V</text>
<text x="171.2" y="174.4">VBAT</text>
<text x="25.7" y="185.8">C96</text>
<text x="31.2" y="185.1" transform="rotate(-90 31.2 185.1)">SS52F</text>
<text x="49.8" y="182.5">5</text>
<text x="49.8" y="185.7">4</text>
<text x="51.8" y="183.2">IN</text>
<text x="55.8" y="180.5" transform="rotate(-90 55.8 180.5)">1</text>
<text x="56.4" y="183.3" transform="rotate(-90 56.4 183.3)">BS</text>
<text x="58.5" y="183.2">LX</text>
<text x="61.3" y="182.5">6</text>
<text x="61.3" y="185.7">3</text>
<text x="65.7" y="182.4">L1</text>
<text x="72.4" y="182.4">4.7uH</text>
<text x="97.6" y="184.3">D1</text>
<text x="103.8" y="184.8">SS52F</text>
<text x="173" y="181.9" transform="rotate(-90 173 181.9)">4</text>
<text x="175.2" y="182.1" transform="rotate(-90 175.2 182.1)">2</text>
<text x="180.3" y="183.3">R197</text>
<text x="186.4" y="183.5">10k</text>
<text x="4.6" y="188.7">J24</text>
<text x="7" y="190.4">1</text>
<text x="7" y="192">2</text>
<text x="14.6" y="188.1">22uf</text>
<text x="14.7" y="186.4">C94</text>
<text x="20.9" y="188.1">22uf</text>
<text x="21" y="186.4">C85</text>
<text x="25.1" y="189.6" transform="rotate(-90 25.1 189.6)">2</text>
<text x="25.1" y="186" transform="rotate(-90 25.1 186)">1</text>
<text x="25.2" y="190.3">100UF</text>
<text x="30.8" y="191.3" transform="rotate(-90 30.8 191.3)">D2</text>
<text x="35" y="188.1">22uf</text>
<text x="35.1" y="186.4">C83</text>
<text x="40.6" y="187.3">NC</text>
<text x="45.9" y="187.5">R29</text>
<text x="51.8" y="186.4">EN</text>
<text x="55.8" y="188.9" transform="rotate(-90 55.8 188.9)">2</text>
<text x="55.9" y="190.6">SY8113B</text>
<text x="56.4" y="186.8" transform="rotate(-90 56.4 186.8)">GND</text>
<text x="58.3" y="188.8">U4</text>
<text x="58.5" y="186.4">FB</text>
<text x="71.6" y="187.5">C80</text>
<text x="71.6" y="189.5">22pF</text>
<text x="78.3" y="188.7">100k</text>
<text x="79.6" y="187.3">R12</text>
<text x="89.2" y="189.7">22uf</text>
<text x="89.4" y="187.9">C81</text>
<text x="97.6" y="187.6">C82</text>
<text x="97.6" y="189.4">0.1uf</text>
<text x="109" y="189.6">VCC-5V</text>
<text x="172.6" y="186.4">SW3</text>
<text x="172.8" y="189.6" transform="rotate(-90 172.8 189.6)">3</text>
<text x="175.2" y="189.6" transform="rotate(-90 175.2 189.6)">1</text>
<text x="181.9" y="189.6">1</text>
<text x="187" y="191.2">3</text>
<text x="16.7" y="196.9">R59</text>
<text x="79.1" y="196.6">13k</text>
<text x="79.6" y="195.2">R16</text>
<text x="132.1" y="192.3">C47</text>
<text x="132.1" y="194.1">0.1uf</text>
<text x="140" y="192.3">C48</text>
<text x="140" y="194.1">10uf</text>
<text x="166.2" y="194.4">R198</text>
<text x="171.5" y="194.5">4.7k</text>
<text x="181.9" y="192.8">2</text>
<text x="182.5" y="195.9">D39</text>
<text x="182.5" y="197.4">BAT54C</text>
<text x="190.3" y="197.4">R1</text>
<text x="17.1" y="198.3">0R</text>
<text x="171.8" y="199.1">R199</text>
<text x="172.3" y="200.7">5.6k</text>
<text x="189.6" y="199.2">100k</text>
</g>
</svg>
